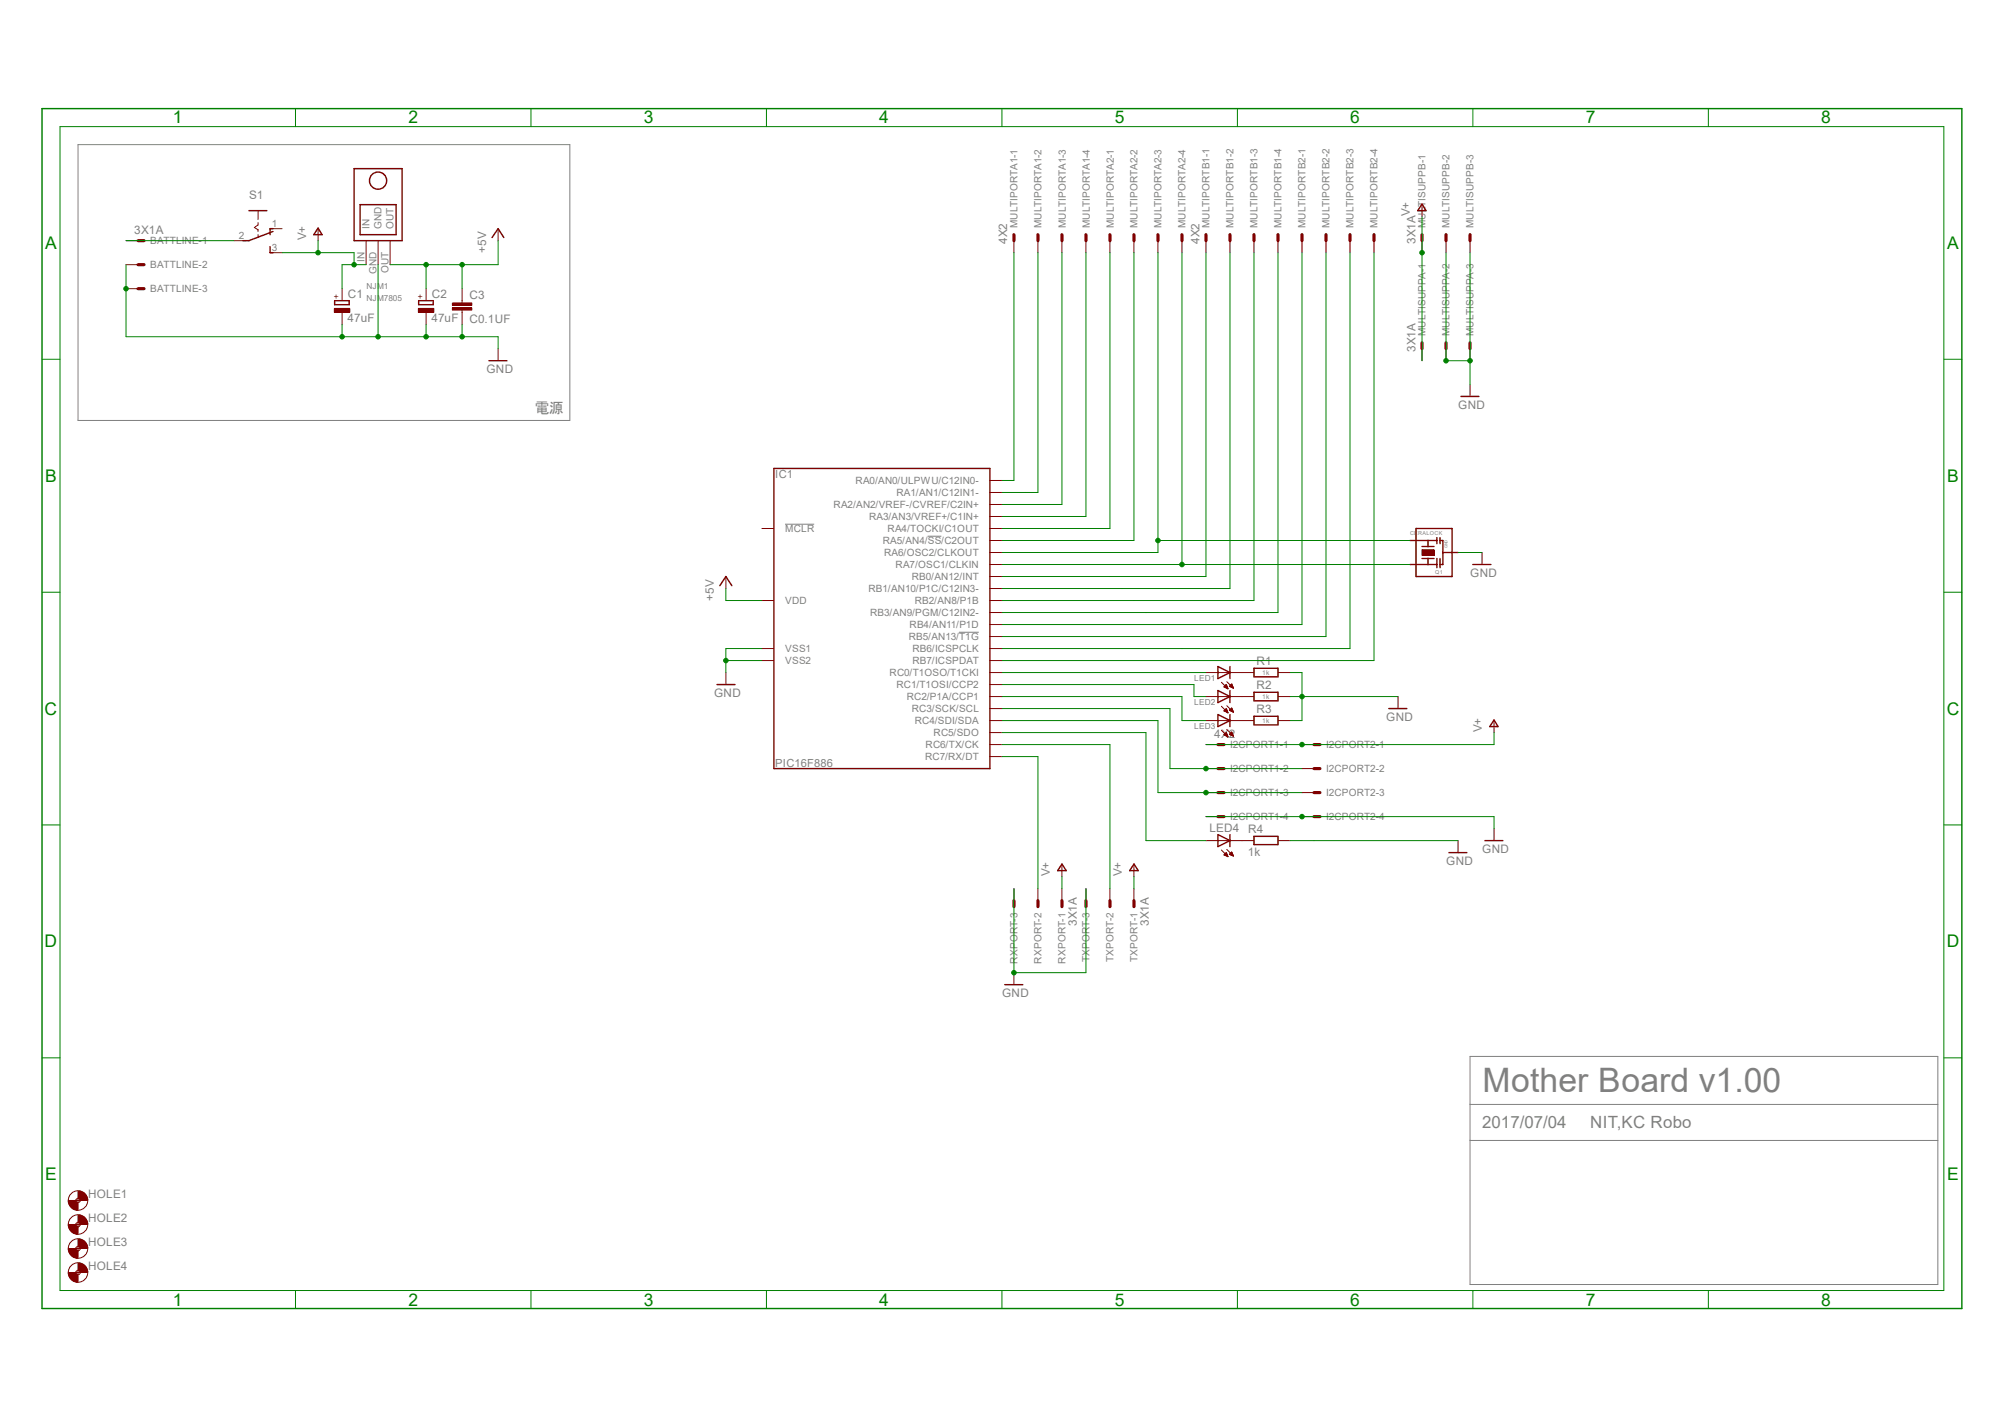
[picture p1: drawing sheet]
<svg xmlns="http://www.w3.org/2000/svg" width="297mm" height="210mm" viewBox="0 0 297 210" stroke-linecap="round" stroke-linejoin="round" font-family="sans-serif">
<path d="M11.6 21.4h72.8v40.9h-72.8zM116.3 77.6h4.3M137.4 79.4h2M142.1 93.6h2.9M217.8 156.5h69.3v33.7h-69.3zM217.8 163.6h69.3M217.8 168.9h69.3" fill="none" stroke="#808080" stroke-width=".15"/>
<path d="M20.4 35.6h.9M20.4 39.2h.9M20.4 42.8h.9" fill="none" stroke="#800000" stroke-width=".47"/>
<path d="M18.7 35.6h1.7M18.7 39.2h1.7M34.7 35.6h1.7M38.2 31.2v1.3M38.2 33v.3l-.5 .4 .5 .3v.3M38.2 34.8v.4M40 37.4h1.8M40 33.9h1.8M54.2 35.6v3.6M56 35.6v3.6M57.8 35.6v3.6M18.7 42.8h1.7" fill="none" stroke="#800000" stroke-width=".15"/>
<g fill="none" stroke="#800000" stroke-width=".21">
<path d="M36.9 31.2h2.6M40 36.5v.9h.4M40.4 34.3l-3.5 1.3h-.9M40.4 33.9h-.4v.9M52.5 25h7.1v10.6h-7.1zM53.3 30.3h5.4v4.5h-5.4zM49.6 44.5h2.1v.6h-2.1z"/>
<circle cx="56" cy="26.8" r="1.27"/>
</g>
<path d="M49.5 45.7h2.3v.6h-2.3z" fill-rule="evenodd" fill="#800000"/>
<path d="M49.5 45.7h2.3v.6h-2.3zM50.7 42.8v1.7M50.7 46.3v1.8" fill="none" stroke="#800000" stroke-width=".15"/>
<path d="M62 44.5h2.2v.6h-2.2z" fill="none" stroke="#800000" stroke-width=".21"/>
<path d="M62 45.7h2.3v.6h-2.3z" fill-rule="evenodd" fill="#800000"/>
<g fill="none" stroke="#800000" stroke-width=".15">
<path d="M47.1 33.9v1.7M73.8 33.9v1.7M150.2 35.6v1.8M153.8 35.6v1.8M157.3 35.6v1.8M160.9 35.6v1.8M164.4 35.6v1.8M168 35.6v1.8M171.5 35.6v1.8M175.1 35.6v1.8M178.6 35.6v1.8M182.2 35.6v1.8"/>
<path d="M185.8 35.6v1.8M189.3 35.6v1.8M192.9 35.6v1.8M196.4 35.6v1.8M200 35.6v1.8M203.5 35.6v1.8M62 45.7h2.3v.6h-2.3zM63.1 42.8v1.7M63.1 46.3v1.8M67 45.6h2.9v.3h-2.9zM67 44.9h2.9v.3h-2.9zM68.5 42.8v2.1"/>
<path d="M68.5 45.9v2.2M73.8 51.6v1.8M107.5 85.4v1.8M107.5 99.6v1.8M178.6 99.6h7.2M189.3 99.6h1.8M178.6 103.2h7.2M178.6 106.7h7.2M178.6 110.3h1.8M178.6 117.4h1.8M178.6 113.8h1.8M180.9 101l1 1"/>
<path d="M180.9 104.6l1 1M180.9 108.2l1 .9M181.3 101.7l.6 .3M181.3 101.7l.4-.3 .2 .6M181.3 101.7h.5M181.3 108.8l.6 .3M181.3 108.8h.5M181.4 101.7h.4M181.4 105.3h.4M181.4 108.8h.4M181.4 101.6h.4M181.4 105.2h.4"/>
<path d="M181.4 108.9h.4M181.4 101.8h.4M181.4 105.2h.3M181.4 108.7h.4M181.5 101.6h.2M181.5 105.4h.3M181.5 105.1h.2M181.5 108.7h.2M181.5 101.5h.2M181.5 108.9h.4M181.5 108.6h.2M181.6 101.9h.3"/>
<path d="M181.6 101.5h.1M181.6 105.1h.1M181.6 108.6h.1M181.6 101.4h.1M181.6 105.4h.3M181.6 105h.1M181.7 104.9l.2 .7-.6-.3zM181.7 108.5l-.4 .3M181.7 108.5l.2 .6M181.7 109h.2M181.7 108.5h.1M181.7 101.9h.2"/>
<path d="M181.7 101l1 .9M181.7 104.5l1 1M181.7 105.5h.2M181.7 108l1 1.1M181.8 109.1h.1M181.8 101.9h.1M181.9 105.5h.1M181.9 109.1h.1M182.1 101.6h.5M182.1 101.6l.6 .3M182.1 105.2h.5M182.1 105.2l.6 .3"/>
<path d="M182.1 105.2l.4-.3 .2 .6M182.2 101.6h.4M182.2 105.2h.4M182.2 108.8h.4M182.2 108.7h.4M182.2 101.7h.4M182.2 105.1h.4M182.2 101.5h.3M182.2 105.3h.4M182.2 105.1h.3M182.2 108.6h.3M182.3 101.5h.2"/>
<path d="M182.3 108.8h.3M182.3 108.6h.2M182.3 101.7h.4M182.3 101.4h.2M182.3 105h.2M182.4 101.4h.1M182.4 105.3h.3M182.4 104.9h.1M182.4 108.5h.1M182.4 108.9h.3M182.5 101.8h.2M182.5 101.3l-.4 .3"/>
<path d="M182.5 101.3l.2 .6M182.5 101.3h.1M182.5 105.4h.2M182.5 108.4l.2 .7-.6-.3zM182.5 108.9h.2M182.5 101.9h.2M182.6 105.4h.1M182.6 109h.1M182.7 101.9h.1M189.3 103.2h1.8M189.3 106.7h1.8M192.9 110.3h1.7"/>
<path d="M192.9 117.4h1.7M192.9 113.8h1.7M207.1 103.2v1.7M221.3 106.7v1.8M150.2 131.6v1.8M153.8 131.6v1.8M157.3 128.1v1.7M157.3 131.6v1.8M160.9 131.6v1.8M164.4 131.6v1.8M168 128.1v1.7M168 131.6v1.8"/>
<path d="M178.6 124.5h7.2M178.6 120.9h1.8M180.9 125.9l1 1M181.4 126.7h.4M181.4 126.6h.4M181.4 126.5h.4M181.4 126.5h.3M181.5 126.7h.3M181.5 126.4h.2M181.6 126.4h.1M181.6 126.7h.3M181.6 126.3h.1"/>
<path d="M181.7 126.3l.2 .6-.6-.3zM181.7 125.8l1 1M181.7 126.8h.2M181.9 126.9h.1M182.1 126.5h.5M182.1 126.5l.6 .3M182.1 126.5l.4-.3 .2 .6M182.2 126.5h.4M182.2 126.4h.4M182.2 126.6h.4M182.2 126.4h.3M182.3 126.3h.2"/>
<path d="M182.4 126.7h.3M182.4 126.3h.1M182.4 126.2h.1M182.5 126.7h.2M182.6 126.7h.1M189.3 124.5h1.8M192.9 120.9h1.7M216 124.5v1.8M221.3 122.7v1.8M150.2 144.1v1.7"/>
</g>
<path d="M67 45.8h2.9M67 45h2.9" fill="none" stroke="#800000" stroke-width=".34"/>
<g fill="none" stroke="#800000" stroke-width=".21">
<path d="M47.1 33.8l.6 1h-1.2zM72.9 35.2l.9-1.3 .8 1.3M72.4 53.4h2.7M209.8 78.3h5.3v7.1h-5.3zM212.9 79.6v.9M213.3 79.6v.9M106.6 86.7l.9-1.3 .9 1.3M180.4 98.7l1.8 .9-1.8 .9zM182.2 98.7v1.8M185.8 99h3.5v1.2h-3.5zM208.9 80.1h4M208.9 83.6h4"/>
<path d="M210.7 82.7h1.7M210.7 80.9h1.7M211.5 80.1v.8M211.5 82.7v.9M212.9 82.7v1.4M213.3 82.7v1.4M213.3 80.1h.4v3.5h-.4M213.7 81.8h2.3M106.2 101.4h2.7M180.4 102.3l1.8 .9-1.8 .9zM180.4 105.8l1.8 .9-1.8 .9zM182.2 102.3v1.8"/>
<path d="M182.2 105.8v1.8M185.8 102.5h3.5v1.3h-3.5zM185.8 106.1h3.5v1.3h-3.5zM205.7 104.9h2.7M221.3 106.6l.6 1h-1.2zM157.3 128l.6 .9h-1.2zM168 128l.6 .9h-1.3zM180.4 123.6l1.8 .9-1.8 .9zM182.2 123.6v1.8M185.8 123.9h3.5v1.2h-3.5zM214.6 126.3h2.7M220 124.5h2.6"/>
<path d="M148.8 145.8h2.7"/>
</g>
<g fill="none" stroke="#800000" stroke-width=".47">
<path d="M150.2 34.8v.8M153.8 34.8v.8M157.3 34.8v.8M160.9 34.8v.8M164.4 34.8v.8M168 34.8v.8M171.5 34.8v.8M175.1 34.8v.8M178.6 34.8v.8M182.2 34.8v.8M185.8 34.8v.8M189.3 34.8v.8"/>
<path d="M192.9 34.8v.8M196.4 34.8v.8M200 34.8v.8M203.5 34.8v.8M180.4 110.3h.9M180.4 117.4h.9M180.4 113.8h.9M194.6 110.3h.9M194.6 117.4h.9M194.6 113.8h.9M150.2 133.4v.9M153.8 133.4v.9"/>
<path d="M157.3 133.4v.9M160.9 133.4v.9M164.4 133.4v.9M168 133.4v.9M180.4 120.9h.9M194.6 120.9h.9"/>
</g>
<path d="M210.7 81.4h1.7v.9h-1.7z" fill-rule="evenodd" fill="#800000"/>
<g fill="none" stroke="#800000" stroke-width=".15">
<path d="M210.7 30.3v1.8M210.7 35.6v1.8M214.2 35.6v1.8M217.8 35.6v1.8M210.7 51.6v1.8M214.2 51.6v1.8M217.8 51.6v1.8M217.8 57v1.7M112.9 78.3h1.7M146.6 78.3h1.8M146.6 71.2h1.8M146.6 72.9h1.8"/>
<path d="M146.6 74.7h1.8M146.6 76.5h1.8M112.9 88.9h1.7M112.9 96.1h1.7M112.9 97.8h1.7M146.6 88.9h1.8M146.6 96.1h1.8M146.6 97.8h1.8M146.6 80.1h1.8M146.6 81.8h1.8M146.6 83.6h1.8M146.6 85.4h1.8"/>
<path d="M146.6 87.2h1.8M146.6 90.7h1.8M146.6 92.5h1.8M146.6 94.3h1.8M146.6 99.6h1.8M210.7 81.4h1.7v.9h-1.7zM219.5 81.8v1.8M146.6 101.4h1.8M146.6 103.2h1.8M146.6 104.9h1.8M146.6 106.7h1.8M146.6 108.5h1.8"/>
<path d="M146.6 110.3h1.8M146.6 112.1h1.8"/>
</g>
<path d="M210.7 30.2l.5 1h-1.2zM216.4 58.7h2.7M114.6 69.4h32v44.4h-32zM218.2 83.6h2.7" fill="none" stroke="#800000" stroke-width=".21"/>
<path d="M210.7 34.8v.8M214.2 34.8v.8M217.8 34.8v.8M210.7 50.8v.8M214.2 50.8v.8M217.8 50.8v.8" fill="none" stroke="#800000" stroke-width=".47"/>
<path d="M11.6 187.1a1.38 1.38 0 0 1 1.4 1.4h-1.1l-.2-.3-.1-.1z" fill-rule="evenodd" fill="#800000"/>
<path d="M11.6 187.1a1.38 1.38 0 0 1 1.4 1.4h-1.1l-.2-.3-.1-.1z" fill="none" stroke="#800000" stroke-width=".15"/>
<path d="M10.1 188.5h1.1l.2 .3h.2v1.1a1.45 1.45 0 0 1-1.5-1.4z" fill-rule="evenodd" fill="#800000"/>
<g fill="none" stroke="#800000" stroke-width=".15">
<path d="M10.1 188.5h1.1l.2 .3h.2v1.1a1.45 1.45 0 0 1-1.5-1.4zM11.2 188.5h.7M11.6 188.1v.7"/>
<circle cx="11.6" cy="188.5" r="1.44"/>
<circle cx="11.6" cy="188.5" r=".33"/>
</g>
<path d="M11.6 183.5a1.38 1.38 0 0 1 1.4 1.4h-1.1l-.2-.3h-.1z" fill-rule="evenodd" fill="#800000"/>
<path d="M11.6 183.5a1.38 1.38 0 0 1 1.4 1.4h-1.1l-.2-.3h-.1z" fill="none" stroke="#800000" stroke-width=".15"/>
<path d="M10.1 184.9h1.1l.1 .2 .3 .2v1.1a1.45 1.45 0 0 1-1.5-1.5z" fill-rule="evenodd" fill="#800000"/>
<g fill="none" stroke="#800000" stroke-width=".15">
<path d="M10.1 184.9h1.1l.1 .2 .3 .2v1.1a1.45 1.45 0 0 1-1.5-1.5zM11.2 184.9h.7M11.6 184.6v.7"/>
<circle cx="11.6" cy="184.9" r="1.44"/>
<circle cx="11.6" cy="184.9" r=".33"/>
</g>
<path d="M11.6 180a1.38 1.38 0 0 1 1.4 1.4h-1.1l-.2-.3-.1-.1z" fill-rule="evenodd" fill="#800000"/>
<path d="M11.6 180a1.38 1.38 0 0 1 1.4 1.4h-1.1l-.2-.3-.1-.1z" fill="none" stroke="#800000" stroke-width=".15"/>
<path d="M10.1 181.4h1.1l.1 .1 .3 .2v1.1a1.45 1.45 0 0 1-1.5-1.4z" fill-rule="evenodd" fill="#800000"/>
<g fill="none" stroke="#800000" stroke-width=".15">
<path d="M10.1 181.4h1.1l.1 .1 .3 .2v1.1a1.45 1.45 0 0 1-1.5-1.4zM11.2 181.4h.7M11.6 181v.7"/>
<circle cx="11.6" cy="181.4" r="1.44"/>
<circle cx="11.6" cy="181.4" r=".33"/>
</g>
<path d="M11.6 176.4a1.38 1.38 0 0 1 1.4 1.4h-1.1l-.2-.3h-.1z" fill-rule="evenodd" fill="#800000"/>
<path d="M11.6 176.4a1.38 1.38 0 0 1 1.4 1.4h-1.1l-.2-.3h-.1z" fill="none" stroke="#800000" stroke-width=".15"/>
<path d="M10.1 177.8h1.1l.1 .2 .3 .2v1a1.45 1.45 0 0 1-1.5-1.4z" fill-rule="evenodd" fill="#800000"/>
<g fill="none" stroke="#800000" stroke-width=".15">
<path d="M10.1 177.8h1.1l.1 .2 .3 .2v1a1.45 1.45 0 0 1-1.5-1.4zM11.2 177.8h.7M11.6 177.5v.7"/>
<circle cx="11.6" cy="177.8" r="1.44"/>
<circle cx="11.6" cy="177.8" r=".33"/>
</g>
<path d="M6.2 16.1h284.4v177.7h-284.4z" fill="none" stroke="#008000" stroke-width=".21"/>
<g fill="none" stroke="#008000" stroke-width=".15">
<path d="M8.9 18.8h279.1v172.3h-279.1zM43.8 16.1v2.7M78.7 16.1v2.7M113.5 16.1v2.7M148.4 16.1v2.7M183.3 16.1v2.7M218.2 16.1v2.7M253.1 16.1v2.7M18.7 35.6h16M6.2 53.2h2.7M288 53.2h2.6M6.2 87.7h2.7"/>
<path d="M288 87.7h2.6M148.4 104.9h24.9v8.9h19.6M6.2 122.2h2.7M288 122.2h2.6M6.2 156.7h2.7M288 156.7h2.6M43.8 191.1v2.7M78.7 191.1v2.7M113.5 191.1v2.7M148.4 191.1v2.7M183.3 191.1v2.7M218.2 191.1v2.7"/>
<path d="M253.1 191.1v2.7"/>
</g>
<circle cx="178.7" cy="113.8" r=".33" fill="#008000"/>
<g fill="none" stroke="#008000" stroke-width=".15">
<path d="M148.4 106.7h23.1v10.7h21.4"/>
<circle cx="178.7" cy="113.8" r=".33"/>
</g>
<circle cx="178.7" cy="117.4" r=".33" fill="#008000"/>
<g fill="none" stroke="#008000" stroke-width=".15">
<path d="M221.3 108.5v1.8h-42.7"/>
<circle cx="178.7" cy="117.4" r=".33"/>
</g>
<circle cx="192.9" cy="110.3" r=".33" fill="#008000"/>
<g fill="none" stroke="#008000" stroke-width=".15">
<path d="M41.8 37.4h10.7v1.8M54.2 39.2h-3.5v3.6"/>
<circle cx="192.9" cy="110.3" r=".33"/>
</g>
<circle cx="52.5" cy="39.2" r=".33" fill="#008000"/>
<g fill="none" stroke="#008000" stroke-width=".15">
<path d="M47.1 35.6v1.8"/>
<circle cx="52.5" cy="39.2" r=".33"/>
</g>
<circle cx="47.1" cy="37.4" r=".33" fill="#008000"/>
<g fill="none" stroke="#008000" stroke-width=".15">
<path d="M210.7 32.1v21.3M157.3 129.8v1.8M168 129.8v1.8"/>
<circle cx="47.1" cy="37.4" r=".33"/>
</g>
<circle cx="210.7" cy="37.4" r=".33" fill="#008000"/>
<g fill="none" stroke="#008000" stroke-width=".15">
<path d="M18.7 39.2v10.7h37.3v-10.7"/>
<circle cx="210.7" cy="37.4" r=".33"/>
</g>
<circle cx="18.7" cy="42.8" r=".33" fill="#008000"/>
<g fill="none" stroke="#008000" stroke-width=".15">
<path d="M50.7 48.1v1.8"/>
<circle cx="18.7" cy="42.8" r=".33"/>
</g>
<circle cx="50.7" cy="49.9" r=".33" fill="#008000"/>
<g fill="none" stroke="#008000" stroke-width=".15">
<path d="M68.5 48.1v1.8h-5.4"/>
<circle cx="50.7" cy="49.9" r=".33"/>
</g>
<circle cx="56" cy="49.9" r=".33" fill="#008000"/>
<g fill="none" stroke="#008000" stroke-width=".15">
<path d="M63.1 48.1v1.8h-7.1"/>
<circle cx="56" cy="49.9" r=".33"/>
</g>
<circle cx="63.1" cy="49.9" r=".33" fill="#008000"/>
<g fill="none" stroke="#008000" stroke-width=".15">
<path d="M68.5 49.9h5.3v1.7"/>
<circle cx="63.1" cy="49.9" r=".33"/>
</g>
<circle cx="68.5" cy="49.9" r=".33" fill="#008000"/>
<g fill="none" stroke="#008000" stroke-width=".15">
<path d="M178.6 120.9h42.7v1.8"/>
<circle cx="68.5" cy="49.9" r=".33"/>
</g>
<circle cx="192.9" cy="120.9" r=".33" fill="#008000"/>
<g fill="none" stroke="#008000" stroke-width=".15">
<path d="M107.5 97.8h5.4M112.9 96.1h-5.4v3.5"/>
<circle cx="192.9" cy="120.9" r=".33"/>
</g>
<circle cx="107.5" cy="97.8" r=".33" fill="#008000"/>
<g fill="none" stroke="#008000" stroke-width=".15">
<path d="M191.1 99.6h1.8v7.1h-1.8M191.1 103.2h1.8"/>
<circle cx="107.5" cy="97.8" r=".33"/>
</g>
<circle cx="192.9" cy="103.2" r=".33" fill="#008000"/>
<g fill="none" stroke="#008000" stroke-width=".15">
<path d="M192.9 103.2h14.2M150.2 131.6v12.5h10.7v-12.5M191.1 124.5h24.9"/>
<circle cx="192.9" cy="103.2" r=".33"/>
</g>
<circle cx="150.2" cy="144.1" r=".33" fill="#008000"/>
<g fill="none" stroke="#008000" stroke-width=".15">
<path d="M214.2 37.4v16h3.6v-16M216 81.8h3.5"/>
<circle cx="150.2" cy="144.1" r=".33"/>
</g>
<circle cx="217.8" cy="53.4" r=".33" fill="#008000"/>
<circle cx="217.8" cy="53.4" r=".33" fill="none" stroke="#008000" stroke-width=".15"/>
<circle cx="214.2" cy="53.4" r=".33" fill="#008000"/>
<g fill="none" stroke="#008000" stroke-width=".15">
<path d="M57.8 39.2h10.7v3.6M63.1 39.2v3.6M217.8 53.4v3.6"/>
<circle cx="214.2" cy="53.4" r=".33"/>
</g>
<circle cx="63.1" cy="39.2" r=".33" fill="#008000"/>
<g fill="none" stroke="#008000" stroke-width=".15">
<path d="M73.8 35.6v3.6h-5.3"/>
<circle cx="63.1" cy="39.2" r=".33"/>
</g>
<circle cx="68.5" cy="39.2" r=".33" fill="#008000"/>
<g fill="none" stroke="#008000" stroke-width=".15">
<path d="M175.1 37.4v46.2M178.6 37.4v48h-30.2M182.2 37.4v49.8h-33.8M185.8 37.4v51.5h-37.4M189.3 37.4v53.3h-40.9M192.9 37.4v55.1h-44.5M196.4 37.4v56.9h-48M200 37.4v58.7h-51.6M203.5 37.4v60.4h-55.1M107.5 87.2v1.7h5.4M148.4 99.6h30.2M148.4 83.6h60.5"/>
<path d="M148.4 101.4h28.5v1.8h1.7M148.4 103.2h26.7v3.5h3.5M148.4 108.5h21.4v16h8.8"/>
<circle cx="68.5" cy="39.2" r=".33"/>
</g>
<circle cx="175.1" cy="83.6" r=".33" fill="#008000"/>
<g fill="none" stroke="#008000" stroke-width=".15">
<path d="M171.5 37.4v44.4h-23.1M171.5 80.1h37.4"/>
<circle cx="175.1" cy="83.6" r=".33"/>
</g>
<circle cx="171.5" cy="80.1" r=".33" fill="#008000"/>
<g fill="none" stroke="#008000" stroke-width=".15">
<path d="M150.2 37.4v33.8h-1.8M153.8 37.4v35.5h-5.4M157.3 37.4v37.3h-8.9M160.9 37.4v39.1h-12.5M164.4 37.4v40.9h-16M168 37.4v42.7h-19.6M148.4 110.3h16v21.3M148.4 112.1h5.4v19.5"/>
<circle cx="171.5" cy="80.1" r=".33"/>
</g>
<text font-size="5" fill="#808080" x="219.6" y="161.8">Mother Board v1.00</text>
<g font-size="2.6" fill="#008000">
<text x="25.6" y="18.3">1</text>
<text x="60.5" y="18.3">2</text>
<text x="95.4" y="18.3">3</text>
<text x="130.3" y="18.3">4</text>
<text x="165.1" y="18.3">5</text>
<text x="200" y="18.3">6</text>
<text x="234.9" y="18.3">7</text>
<text x="269.8" y="18.3">8</text>
<text x="6.7" y="36.9">A</text>
<text x="288.5" y="36.9">A</text>
<text x="6.7" y="71.4">B</text>
<text x="288.5" y="71.4">B</text>
<text x="6.6" y="105.8">C</text>
<text x="288.4" y="105.8">C</text>
<text x="6.6" y="140.3">D</text>
<text x="288.4" y="140.3">D</text>
<text x="6.7" y="174.8">E</text>
<text x="288.5" y="174.8">E</text>
<text x="25.6" y="193.4">1</text>
<text x="60.5" y="193.4">2</text>
<text x="95.4" y="193.4">3</text>
<text x="130.3" y="193.4">4</text>
<text x="165.1" y="193.4">5</text>
<text x="200" y="193.4">6</text>
<text x="234.9" y="193.4">7</text>
<text x="269.8" y="193.4">8</text>
</g>
<g font-size="2.5" fill="#808080">
<text x="219.5" y="167.1">2017/07/04</text>
<text x="235.5" y="167.1">NIT,KC Robo</text>
</g>
<text font-size="2.2" fill="#808080" x="79.2" y="61.2">電源</text>
<g font-size="1.7" fill="#808080">
<text x="36.9" y="29.4">S1</text>
<text x="19.9" y="34.7">3X1A</text>
<text x="45.3" y="35.6" transform="rotate(-90 45.3 35.6)">V+</text>
<text x="208.9" y="32" transform="rotate(-90 208.9 32)">V+</text>
<text x="72" y="37.4" transform="rotate(-90 72 37.4)">+5V</text>
<text x="149.2" y="36.2" transform="rotate(-90 149.2 36.2)">4X2</text>
<text x="177.7" y="36.2" transform="rotate(-90 177.7 36.2)">4X2</text>
<text x="209.7" y="36.2" transform="rotate(-90 209.7 36.2)">3X1A</text>
<text x="51.5" y="47.8">47uF</text>
<text x="51.5" y="44.2">C1</text>
<text x="63.9" y="47.8">47uF</text>
<text x="64" y="44.2">C2</text>
<text x="69.6" y="47.8">C0.1UF</text>
<text x="69.6" y="44.2">C3</text>
<text x="209.7" y="52.2" transform="rotate(-90 209.7 52.2)">3X1A</text>
<text x="72.1" y="55.2">GND</text>
<text x="216" y="60.5">GND</text>
<text x="114.9" y="70.8">IC1</text>
<text x="105.7" y="88.9" transform="rotate(-90 105.7 88.9)">+5V</text>
<text x="217.8" y="85.4">GND</text>
<text x="186.1" y="98.6">R1</text>
<text x="105.8" y="103.2">GND</text>
<text x="186.1" y="102.1">R2</text>
<text x="186.1" y="105.7">R3</text>
<text x="205.4" y="106.7">GND</text>
<text x="114.9" y="113.7">PIC16F886</text>
<text x="179.9" y="109.3">4X2</text>
<text x="219.5" y="108.5" transform="rotate(-90 219.5 108.5)">V+</text>
<text x="179.2" y="123.2">LED4</text>
<text x="184.9" y="123.4">R4</text>
<text x="155.5" y="129.8" transform="rotate(-90 155.5 129.8)">V+</text>
<text x="166.2" y="129.8" transform="rotate(-90 166.2 129.8)">V+</text>
<text x="184.9" y="126.8">1k</text>
<text x="214.2" y="128.1">GND</text>
<text x="219.6" y="126.3">GND</text>
<text x="159.5" y="137.2" transform="rotate(-90 159.5 137.2)">3X1A</text>
<text x="170.2" y="137.2" transform="rotate(-90 170.2 137.2)">3X1A</text>
<text x="148.5" y="147.6">GND</text>
<text x="13" y="177.4">HOLE1</text>
<text x="13" y="184.5">HOLE3</text>
<text x="13" y="181">HOLE2</text>
<text x="13" y="188">HOLE4</text>
</g>
<g font-size="1.5" fill="#808080">
<text x="35.4" y="35.4">2</text>
<text x="40.3" y="33.6">1</text>
<text x="54.7" y="34" transform="rotate(-90 54.7 34)">IN</text>
<text x="56.5" y="34" transform="rotate(-90 56.5 34)">GND</text>
<text x="58.3" y="34" transform="rotate(-90 58.3 34)">OUT</text>
<text x="150.7" y="33.8" transform="rotate(-90 150.7 33.8)">MULTIPORTA1-1</text>
<text x="154.3" y="33.8" transform="rotate(-90 154.3 33.8)">MULTIPORTA1-2</text>
<text x="157.9" y="33.8" transform="rotate(-90 157.9 33.8)">MULTIPORTA1-3</text>
<text x="161.4" y="33.8" transform="rotate(-90 161.4 33.8)">MULTIPORTA1-4</text>
<text x="165" y="33.8" transform="rotate(-90 165 33.8)">MULTIPORTA2-1</text>
<text x="168.5" y="33.8" transform="rotate(-90 168.5 33.8)">MULTIPORTA2-2</text>
<text x="172" y="33.8" transform="rotate(-90 172 33.8)">MULTIPORTA2-3</text>
<text x="175.6" y="33.8" transform="rotate(-90 175.6 33.8)">MULTIPORTA2-4</text>
<text x="179.2" y="33.8" transform="rotate(-90 179.2 33.8)">MULTIPORTB1-1</text>
<text x="182.7" y="33.8" transform="rotate(-90 182.7 33.8)">MULTIPORTB1-2</text>
<text x="186.3" y="33.8" transform="rotate(-90 186.3 33.8)">MULTIPORTB1-3</text>
<text x="189.8" y="33.8" transform="rotate(-90 189.8 33.8)">MULTIPORTB1-4</text>
<text x="193.4" y="33.8" transform="rotate(-90 193.4 33.8)">MULTIPORTB2-1</text>
<text x="196.9" y="33.8" transform="rotate(-90 196.9 33.8)">MULTIPORTB2-2</text>
<text x="200.5" y="33.8" transform="rotate(-90 200.5 33.8)">MULTIPORTB2-3</text>
<text x="204" y="33.8" transform="rotate(-90 204 33.8)">MULTIPORTB2-4</text>
<text x="211.2" y="33.8" transform="rotate(-90 211.2 33.8)">MULTISUPPB-1</text>
<text x="214.7" y="33.8" transform="rotate(-90 214.7 33.8)">MULTISUPPB-2</text>
<text x="218.3" y="33.8" transform="rotate(-90 218.3 33.8)">MULTISUPPB-3</text>
<text x="22.3" y="36.2">BATTLINE-1</text>
<text x="22.3" y="39.7">BATTLINE-2</text>
<text x="40.3" y="37.2">3</text>
<text x="54" y="38.7" transform="rotate(-90 54 38.7)">IN</text>
<text x="55.8" y="40.6" transform="rotate(-90 55.8 40.6)">GND</text>
<text x="57.5" y="40.4" transform="rotate(-90 57.5 40.4)">OUT</text>
<text x="22.3" y="43.3">BATTLINE-3</text>
<text x="211.2" y="49.8" transform="rotate(-90 211.2 49.8)">MULTISUPPA-1</text>
<text x="214.7" y="49.8" transform="rotate(-90 214.7 49.8)">MULTISUPPA-2</text>
<text x="218.3" y="49.8" transform="rotate(-90 218.3 49.8)">MULTISUPPA-3</text>
<text x="126.7" y="71.7">RA0/AN0/ULPWU/C12IN0-</text>
<text x="123.5" y="75.3">RA2/AN2/VREF-/CVREF/C2IN+</text>
<text x="128.7" y="77">RA3/AN3/VREF+/C1IN+</text>
<text x="132.8" y="73.5">RA1/AN1/C12IN1-</text>
<text x="116.3" y="78.8">MCLR</text>
<text x="130.8" y="80.6">RA5/AN4/SS/C2OUT</text>
<text x="131" y="82.4">RA6/OSC2/CLKOUT</text>
<text x="131.5" y="78.8">RA4/TOCKI/C1OUT</text>
<text x="116.3" y="89.5">VDD</text>
<text x="128.7" y="87.7">RB1/AN10/P1C/C12IN3-</text>
<text x="132.7" y="84.2">RA7/OSC1/CLKIN</text>
<text x="135.1" y="85.9">RB0/AN12/INT</text>
<text x="135.5" y="89.5">RB2/AN8/P1B</text>
<text x="128.9" y="91.3">RB3/AN9/PGM/C12IN2-</text>
<text x="134.6" y="94.8">RB5/AN13/T1G</text>
<text x="134.7" y="93">RB4/AN11/P1D</text>
<text x="116.3" y="96.6">VSS1</text>
<text x="116.3" y="98.4">VSS2</text>
<text x="131.8" y="100.1">RC0/T1OSO/T1CKI</text>
<text x="132.8" y="101.9">RC1/T1OSI/CCP2</text>
<text x="135.2" y="96.6">RB6/ICSPCLK</text>
<text x="135.2" y="98.4">RB7/ICSPDAT</text>
<text x="134.3" y="103.7">RC2/P1A/CCP1</text>
<text x="135.1" y="105.5">RC3/SCK/SCL</text>
<text x="135.5" y="107.2">RC4/SDI/SDA</text>
<text x="137" y="112.6">RC7/RX/DT</text>
<text x="137.1" y="110.8">RC6/TX/CK</text>
<text x="138.3" y="109">RC5/SDO</text>
<text x="182.2" y="110.8">I2CPORT1-1</text>
<text x="196.5" y="110.8">I2CPORT2-1</text>
<text x="182.2" y="117.9">I2CPORT1-3</text>
<text x="182.2" y="114.4">I2CPORT1-2</text>
<text x="196.5" y="114.4">I2CPORT2-2</text>
<text x="196.5" y="117.9">I2CPORT2-3</text>
<text x="182.2" y="121.5">I2CPORT1-4</text>
<text x="196.5" y="121.5">I2CPORT2-4</text>
<text x="150.7" y="142.7" transform="rotate(-90 150.7 142.7)">RXPORT-3</text>
<text x="154.3" y="142.7" transform="rotate(-90 154.3 142.7)">RXPORT-2</text>
<text x="157.8" y="142.7" transform="rotate(-90 157.8 142.7)">RXPORT-1</text>
<text x="161.4" y="142.5" transform="rotate(-90 161.4 142.5)">TXPORT-3</text>
<text x="164.9" y="142.5" transform="rotate(-90 164.9 142.5)">TXPORT-2</text>
<text x="168.5" y="142.5" transform="rotate(-90 168.5 142.5)">TXPORT-1</text>
</g>
<g font-size="1.2" fill="#800000">
<text x="50.2" y="44.2" transform="rotate(-90 50.2 44.2)">+</text>
<text x="62.7" y="44.2" transform="rotate(-90 62.7 44.2)">+</text>
</g>
<g font-size="1.2" fill="#808080">
<text x="54.3" y="44.5">NJM7805</text>
<text x="54.3" y="42.8">NJM1</text>
<text x="176.9" y="100.8">LED1</text>
<text x="176.9" y="104.4">LED2</text>
<text x="176.9" y="107.9">LED3</text>
</g>
<g font-size="1" fill="#808080">
<text x="187" y="99.9">1k</text>
<text x="187" y="103.5">1k</text>
<text x="187" y="107.1">1k</text>
</g>
<g font-size=".8" fill="#808080">
<text x="208.9" y="79.3">CERALOCK</text>
<text x="212.6" y="85">Q1</text>
</g>
<text font-size=".6" fill="#808080" x="214.4" y="81.2" transform="rotate(-90 214.4 81.2)">GND</text>
</svg>
